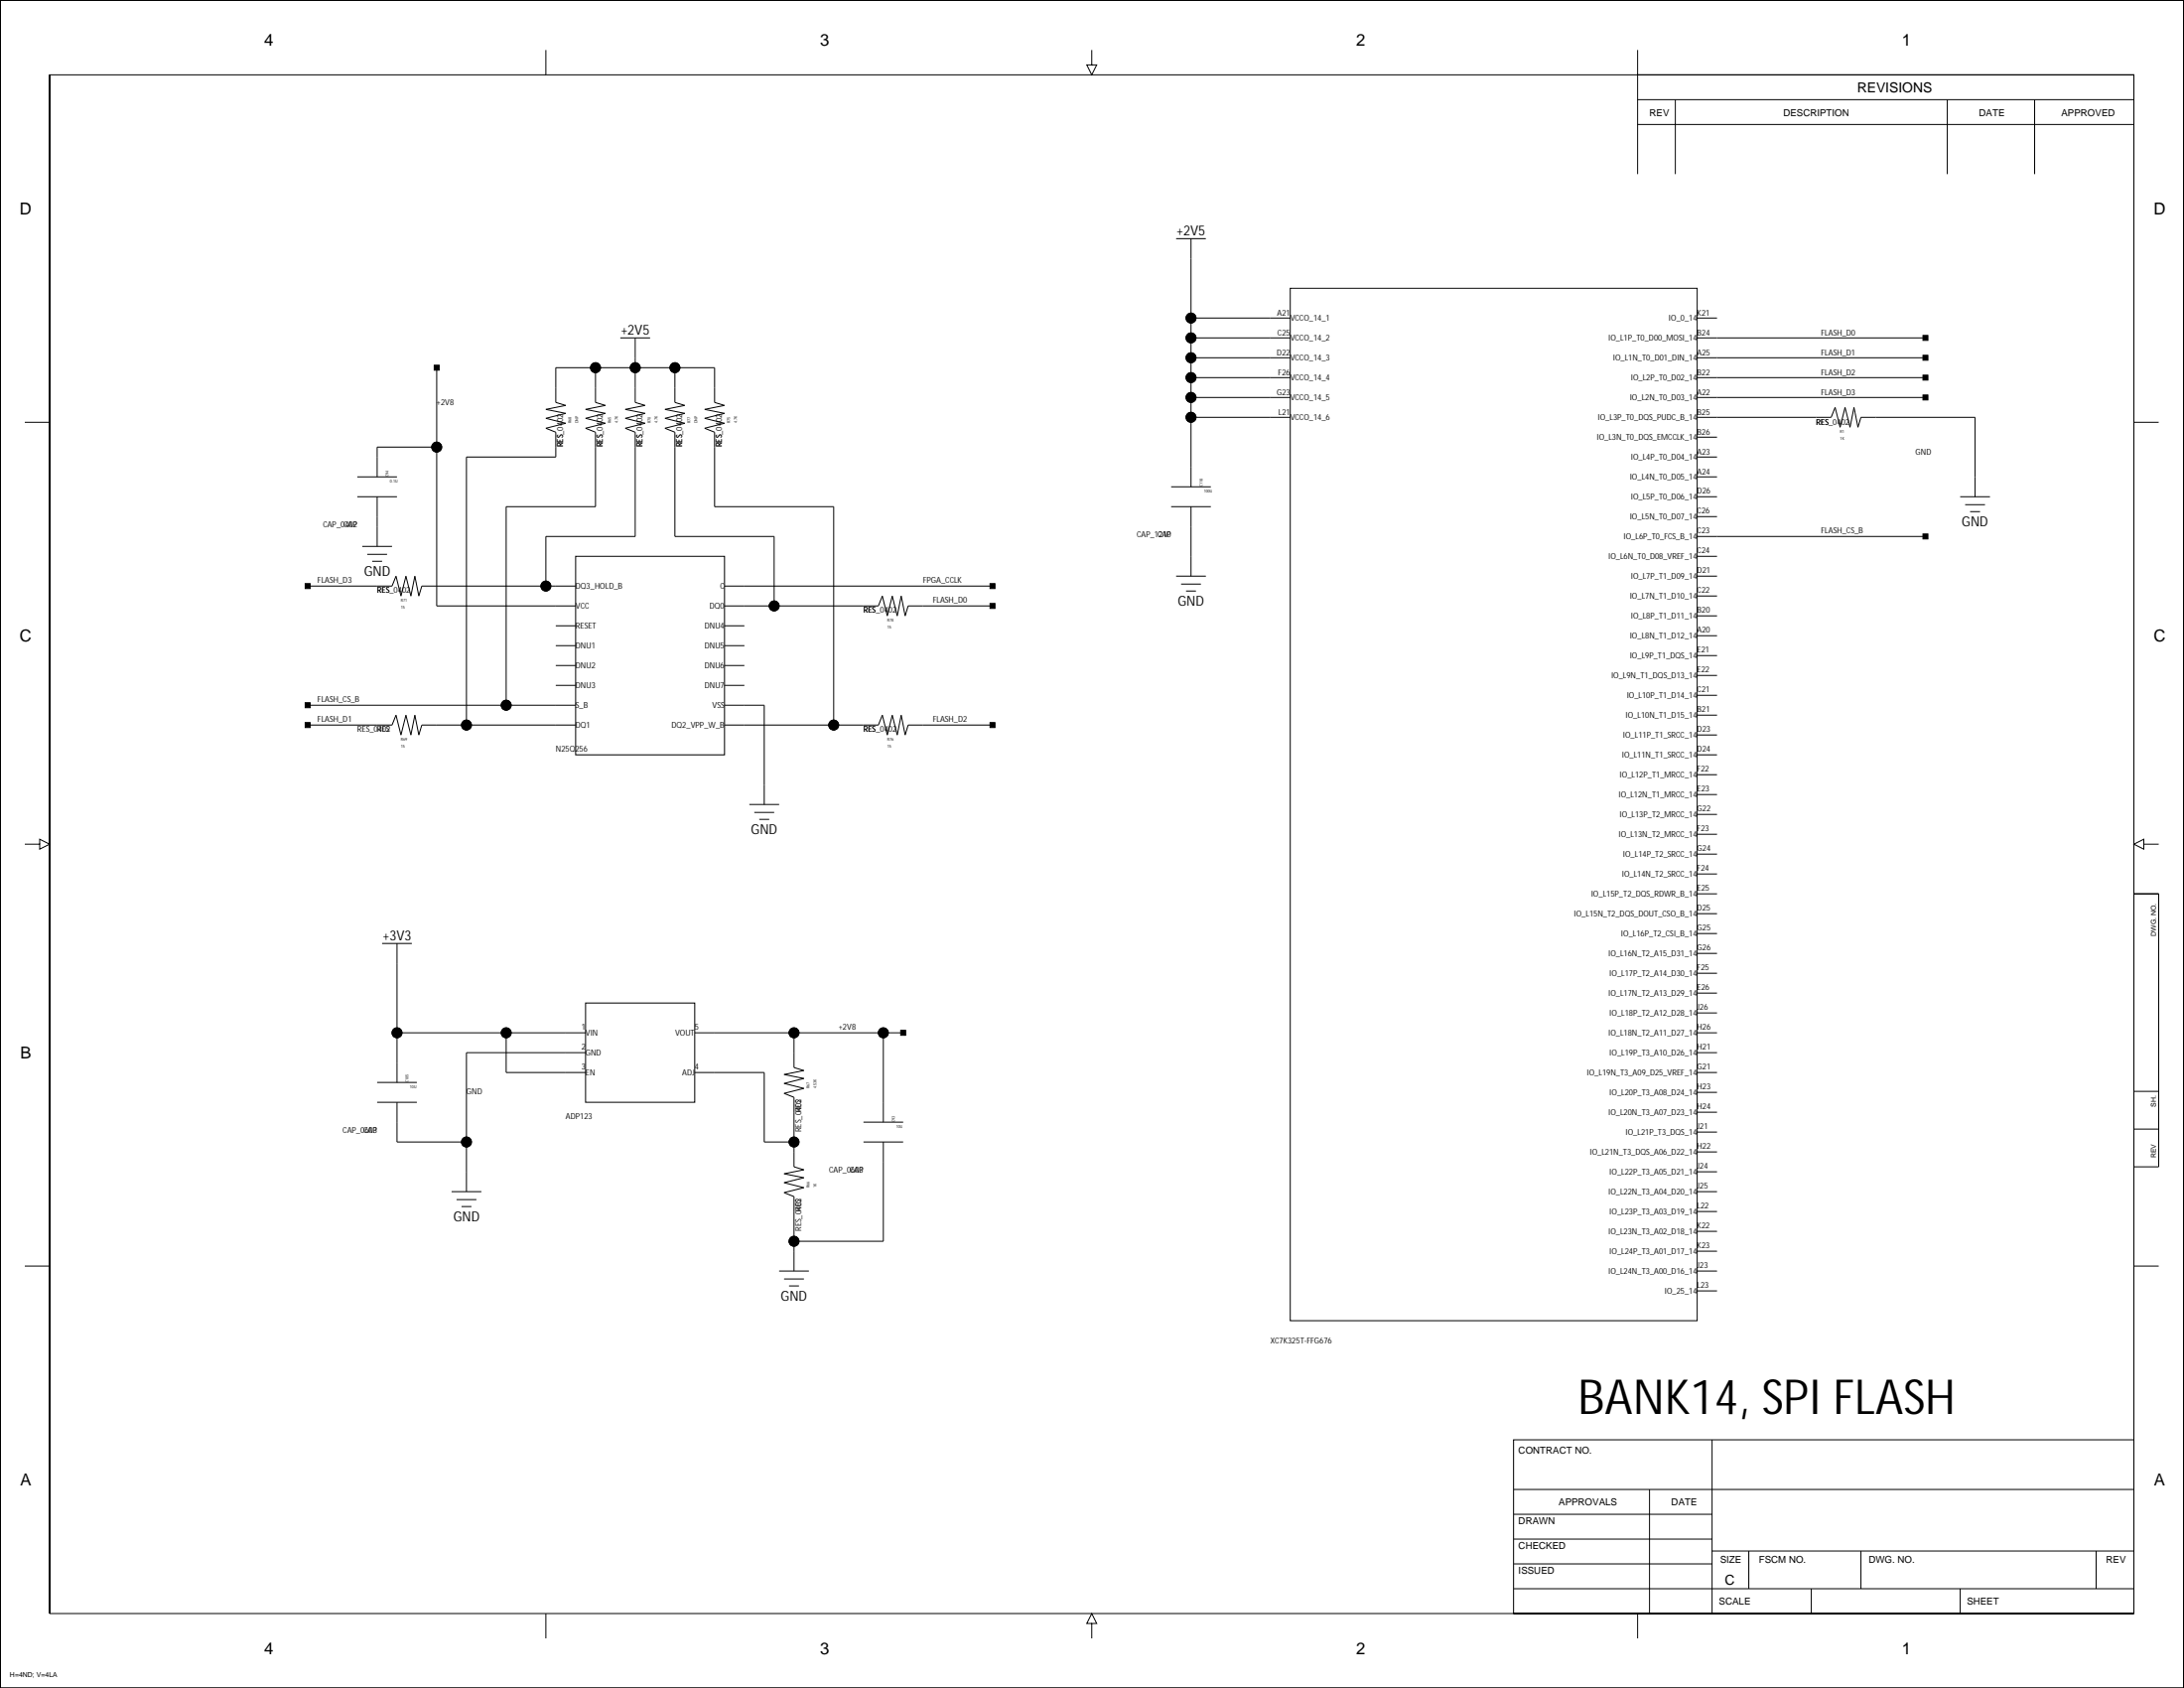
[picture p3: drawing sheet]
<svg xmlns="http://www.w3.org/2000/svg" width="559mm" height="432mm" viewBox="0 0 559 432" stroke-linecap="round" stroke-linejoin="round" font-family="sans-serif">
<g fill="none" stroke="#000" stroke-width=".25">
<path d="M0 .1h558.7v431.7h-558.7zM0 .1v431.7v-431.7h558.7v431.7h-558.7M12.7 19.1v393.7v-393.7h533.3v393.7h-533.3M139.7 12.8v6.3M279.3 12.8v3.8h-1.2l1.2 2.5 1.3-2.5h-1.3M419 19.1h127v25.4M419 12.8v31.7M419 31.8h127M419 25.5h127M428.7 25.5v19M498.2 25.5v19M520.6 25.5v19"/>
<path d="M300.9 61h7.6M304.7 61v63.5M330.1 73.7h104.1v264.1h-104.1zM111.7 94.1v60.9h35.6M152.4 94.1v8.8l2.5 .8-5.1 1 5.1 1-5.1 1.3 5.1 1.3-5.1 1.2 2.6 1.1v19h-22.9v50.8M158.7 86.4h7.6M162.5 86.4v16.5l2.6 .8-5.1 1 5.1 1-5.1 1.3 5.1 1.3-5.1 1.2 2.5 1.1v26.6h-22.8v12.7M172.7 94.1v8.8l2.5 .8-5.1 1 5.1 1-5.1 1.3 5.1 1.3-5.1 1.2 2.6 1.1v26.6h25.4v17.8M304.7 81.4h25.4M304.7 86.4h25.4M304.7 91.5h25.4M304.7 96.6h25.4"/>
<path d="M434.2 81.4h5.1M434.2 86.4h58.4M434.2 91.5h58.4M434.2 96.6h58.4M6.3 108h6.4M111.7 114.4h-15.2v7.6M304.7 101.7h25.4M304.7 106.8h25.4M434.2 101.7h58.4M434.2 106.8h34.3l1-2.6 1.3 5.1 1.3-5.1 1.2 5.1 1.1-5.1 1 5.1 .7-2.5h29.2v20.3M434.2 111.8h5.1M434.2 116.9h5.1"/>
<path d="M546 108h6.3M91.4 122h10.2M91.4 127.1h10.2M92.7 139.8h7.6M96.5 127.1v12.7M299.7 124.5h10.1M299.7 129.6h10.1M304.7 129.6v17.8M434.2 122h5.1M434.2 127.1h5.1M434.2 132.1h5.1M434.2 137.2h58.4"/>
<path d="M501.5 127.1h7.7M502.8 129.1h5.1M504.1 130.9h2.5M78.7 149.9h21.6l1-2.5 1.3 5.1 1.3-5.1 1.2 5.1 1-5.1 1.1 5.1 .7-2.6h39.4M94 141.8h5M95.2 143.6h2.6M147.3 142.3h38.1v50.8h-38.1zM185.4 149.9h68.5M185.4 155h39.3l1.1-2.5 1.2 5 1.3-5 1.3 5 1-5 1 5 .8-2.5h21.5M300.9 147.4h7.6M302.2 149.4h5.1M303.5 151.2h2.5"/>
<path d="M434.2 142.3h5.1M434.2 147.4h5.1M434.2 152.5h5.1M434.2 157.5h5.1M142.2 160.1h5.1M142.2 165.2h5.1M142.2 170.2h5.1M142.2 175.3h5.1M185.4 160.1h5.1M185.4 165.2h5.1M185.4 170.2h5.1M185.4 175.3h5.1"/>
<path d="M434.2 162.6h5.1M434.2 167.7h5.1M434.2 172.8h5.1M434.2 177.9h5.1M78.7 185.5h21.6l1-2.6 1.3 5.1 1.3-5.1 1.2 5.1 1-5.1 1.1 5.1 .7-2.5h39.4M78.7 180.4h68.6M119.4 185.5v-68.6h22.8v-6.3l-2.5-1.1 5-1.2-5-1.3 5-1.3-5-1 5-1-2.5-.8v-8.8h40.6v8.8l2.6 .8-5.1 1 5.1 1-5.1 1.3 5.1 1.3-5.1 1.2 2.5 1.1v19h30.5v55.9M185.4 180.4h10.1v25.4M185.4 185.5h39.3l1.1-2.6 1.2 5.1 1.3-5.1 1.3 5.1 1-5.1 1 5.1 .8-2.5h21.5M434.2 182.9h5.1M434.2 188h5.1M434.2 193.1h5.1"/>
<path d="M434.2 198.2h5.1M6.3 215.9h3.9v1.3l2.5-1.3-2.5-1.2v1.2M191.7 205.8h7.6M193 207.8h5.1M194.3 209.6h2.5M434.2 203.3h5.1M434.2 208.3h5.1M434.2 213.4h5.1M434.2 218.5h5.1M548.5 215.9v1.3l-2.5-1.3 2.5-1.2v1.2h3.8M434.2 223.6h5.1M434.2 228.6h5.1"/>
<path d="M434.2 233.7h5.1M434.2 238.8h5.1M546 228.6h6.3v69.9h-6.3zM546 228.6h6.3M97.8 241.3h7.6M101.6 241.3v35.6M149.8 256.6h28v25.4h-28zM434.2 243.9h5.1M434.2 249h5.1M434.2 254h5.1M434.2 259.1h5.1M96.5 276.9h10.2"/>
<path d="M101.6 264.2h48.2M129.5 264.2v10.2h20.3M149.8 269.3h-30.4v35.5M177.8 264.2h53.3M177.8 274.4h17.7v17.7h7.7M203.2 264.2v8.9l2.5 .7-5.1 1.1 5.1 1-5.1 1.2 5.1 1.3-5.1 1.3 2.6 1v17.8l2.5 .7-5.1 1.1 5.1 1-5.1 1.2 5.1 1.3-5.1 1.3 2.6 1v19M226 264.2v22.9M434.2 264.2h5.1M434.2 269.3h5.1M434.2 274.4h5.1M434.2 279.4h5.1M546 279.2h6.3"/>
<path d="M96.5 282h10.2M101.6 282v10.1h17.8M220.9 292.1h10.2M220.9 287.1h10.2M226 292.1v25.4h-22.8M434.2 284.5h5.1M434.2 289.6h5.1M434.2 294.7h5.1M434.2 299.7h5.1M546 288.8h6.3M115.5 304.8h7.7M116.8 306.9h5.1"/>
<path d="M118.1 308.6h2.5M434.2 304.8h5.1M434.2 309.9h5.1M434.2 315h5.1M6.3 323.9h6.4M199.3 325.1h7.7M200.6 327.2h5.1M201.9 329h2.5M434.2 320.1h5.1M434.2 325.1h5.1M434.2 330.2h5.1M546 323.9h6.3"/>
<path d="M438.1 368.3v44.5M387.3 381h158.7M387.3 393.7h50.8M387.3 387.4h50.8M422.1 381v31.8M438.1 396.8h107.9M447.4 396.8v9.6M476.1 396.8v9.6M536.3 396.8v9.6M139.7 412.8v6.3M279.3 415.3h-1.2l1.2-2.5 1.3 2.5h-1.3v3.8M387.3 412.8h158.7h-158.7v-44.5h158.7v44.5"/>
<path d="M387.3 406.4h158.7M387.3 400.1h50.8M419 412.8v6.3M463.4 406.4v6.4M501.5 406.4v6.4"/>
<circle cx="152.4" cy="94.1" r="1.27"/>
<circle cx="162.5" cy="94.1" r="1.27"/>
<circle cx="172.7" cy="94.1" r="1.27"/>
<circle cx="304.7" cy="96.6" r="1.27"/>
<circle cx="304.7" cy="86.4" r="1.27"/>
<circle cx="304.7" cy="81.4" r="1.27"/>
<circle cx="304.7" cy="91.5" r="1.27"/>
<circle cx="111.7" cy="114.4" r="1.27"/>
<circle cx="304.7" cy="101.7" r="1.27"/>
<circle cx="304.7" cy="106.8" r="1.27"/>
<circle cx="139.7" cy="149.9" r="1.27"/>
<circle cx="198.1" cy="155" r="1.27"/>
<circle cx="119.4" cy="185.5" r="1.27"/>
<circle cx="129.5" cy="180.4" r="1.27"/>
<circle cx="213.3" cy="185.5" r="1.27"/>
<circle cx="101.6" cy="264.2" r="1.27"/>
<circle cx="129.5" cy="264.2" r="1.27"/>
<circle cx="203.2" cy="264.2" r="1.27"/>
<circle cx="226" cy="264.2" r="1.27"/>
<circle cx="119.4" cy="292.1" r="1.27"/>
<circle cx="203.2" cy="292.1" r="1.27"/>
<circle cx="203.2" cy="317.5" r="1.27"/>
</g>
<g fill="#000" stroke="#000" stroke-width=".25">
<path d="M111.1 93.4h1.3v1.3h-1.3z" fill-rule="evenodd"/>
<path d="M492 85.8h1.3v1.3h-1.3z" fill-rule="evenodd"/>
<path d="M492 96h1.3v1.2h-1.3z" fill-rule="evenodd"/>
<path d="M492 90.9h1.3v1.3h-1.3z" fill-rule="evenodd"/>
<path d="M492 101h1.3v1.3h-1.3z" fill-rule="evenodd"/>
<path d="M492 136.6h1.3v1.3h-1.3z" fill-rule="evenodd"/>
<path d="M78.1 149.3h1.3v1.3h-1.3z" fill-rule="evenodd"/>
<path d="M253.3 149.3h1.3v1.3h-1.3z" fill-rule="evenodd"/>
<path d="M253.3 154.4h1.3v1.2h-1.3z" fill-rule="evenodd"/>
<path d="M78.1 179.8h1.3v1.2h-1.3z" fill-rule="evenodd"/>
<path d="M78.1 184.8h1.3v1.3h-1.3z" fill-rule="evenodd"/>
<path d="M253.3 184.8h1.3v1.3h-1.3z" fill-rule="evenodd"/>
<path d="M230.5 263.6h1.2v1.2h-1.2z" fill-rule="evenodd"/>
<circle cx="152.4" cy="94.1" r="1.27"/>
<circle cx="162.5" cy="94.1" r="1.27"/>
<circle cx="172.7" cy="94.1" r="1.27"/>
<circle cx="304.7" cy="96.6" r="1.27"/>
<circle cx="304.7" cy="86.4" r="1.27"/>
<circle cx="304.7" cy="81.4" r="1.27"/>
<circle cx="304.7" cy="91.5" r="1.27"/>
<circle cx="111.7" cy="114.4" r="1.27"/>
<circle cx="304.7" cy="101.7" r="1.27"/>
<circle cx="304.7" cy="106.8" r="1.27"/>
<circle cx="139.7" cy="149.9" r="1.27"/>
<circle cx="198.1" cy="155" r="1.27"/>
<circle cx="119.4" cy="185.5" r="1.27"/>
<circle cx="129.5" cy="180.4" r="1.27"/>
<circle cx="213.3" cy="185.5" r="1.27"/>
<circle cx="101.6" cy="264.2" r="1.27"/>
<circle cx="129.5" cy="264.2" r="1.27"/>
<circle cx="203.2" cy="264.2" r="1.27"/>
<circle cx="226" cy="264.2" r="1.27"/>
<circle cx="119.4" cy="292.1" r="1.27"/>
<circle cx="203.2" cy="292.1" r="1.27"/>
<circle cx="203.2" cy="317.5" r="1.27"/>
</g>
<text font-size="12.3" x="403.8" y="361.7">BANK14, SPI FLASH</text>
<g font-size="4.2">
<text x="67.6" y="11.8">4</text>
<text x="209.8" y="11.8">3</text>
<text x="347" y="11.8">2</text>
<text x="486.6" y="11.8">1</text>
<text x="5.1" y="54.9">D</text>
<text x="551" y="54.9">D</text>
<text x="5.1" y="164.1">C</text>
<text x="551" y="164.1">C</text>
<text x="5.2" y="270.8">B</text>
<text x="5.2" y="380">A</text>
<text x="551.2" y="380">A</text>
<text x="67.6" y="423.2">4</text>
<text x="209.8" y="423.2">3</text>
<text x="347" y="423.2">2</text>
<text x="486.6" y="423.2">1</text>
</g>
<g font-size="3.5">
<text x="475.2" y="23.7">REVISIONS</text>
<text x="301" y="60.2">+2V5</text>
<text x="158.8" y="85.6">+2V5</text>
<text x="502" y="134.6">GND</text>
<text x="93.1" y="147.3">GND</text>
<text x="301.4" y="154.9">GND</text>
<text x="192.2" y="213.3">GND</text>
<text x="97.9" y="240.5">+3V3</text>
<text x="116" y="312.4">GND</text>
<text x="199.8" y="332.7">GND</text>
<text x="441.4" y="405.4">C</text>
</g>
<g font-size="2.5">
<text x="422.1" y="29.7">REV</text>
<text x="456.3" y="29.7">DESCRIPTION</text>
<text x="506.4" y="29.7">DATE</text>
<text x="527.4" y="29.7">APPROVED</text>
<text x="388.5" y="371.7">CONTRACT NO.</text>
<text x="388.5" y="389.8">DRAWN</text>
<text x="398.8" y="384.9">APPROVALS</text>
<text x="427.6" y="384.9">DATE</text>
<text x="388.5" y="396.1">CHECKED</text>
<text x="440.1" y="399.7">SIZE</text>
<text x="450" y="399.7">FSCM NO.</text>
<text x="478.1" y="399.7">DWG. NO.</text>
<text x="538.9" y="399.7">REV</text>
<text x="388.5" y="402.5">ISSUED</text>
<text x="439.8" y="410.3">SCALE</text>
<text x="503.3" y="410.3">SHEET</text>
</g>
<g font-size="2.1">
<text x="326.8" y="80.7">A21</text>
<text x="330.1" y="82.1">VCCO_14_1</text>
<text x="427" y="82.1">IO_0_14</text>
<text x="434.2" y="80.7">K21</text>
<text x="326.9" y="85.7">C25</text>
<text x="330.1" y="87.1">VCCO_14_2</text>
<text x="411.5" y="87.1">IO_L1P_T0_D00_MOSI_14</text>
<text x="434.2" y="85.7">B24</text>
<text x="466" y="85.7">FLASH_D0</text>
<text x="326.7" y="90.8">D22</text>
<text x="327" y="95.9">F26</text>
<text x="330.1" y="92.2">VCCO_14_3</text>
<text x="412.7" y="92.2">IO_L1N_T0_D01_DIN_14</text>
<text x="434.2" y="95.9">B22</text>
<text x="434.2" y="90.8">A25</text>
<text x="466" y="95.9">FLASH_D2</text>
<text x="466" y="90.8">FLASH_D1</text>
<text x="326.7" y="101">G23</text>
<text x="330.1" y="97.3">VCCO_14_4</text>
<text x="417.3" y="97.3">IO_L2P_T0_D02_14</text>
<text x="434.2" y="101">A22</text>
<text x="466" y="101">FLASH_D3</text>
<text x="111.7" y="103.5">+2V8</text>
<text x="327.1" y="106">L21</text>
<text x="330.1" y="102.4">VCCO_14_5</text>
<text x="330.1" y="107.5">VCCO_14_6</text>
<text x="408.8" y="107.5">IO_L3P_T0_DQS_PUDC_B_14</text>
<text x="417" y="102.4">IO_L2N_T0_D03_14</text>
<text x="434.2" y="106">B25</text>
<text x="408.6" y="112.5">IO_L3N_T0_DQS_EMCCLK_14</text>
<text x="434.2" y="111.1">B26</text>
<text x="464.7" y="108.6">RES_0402</text>
<text x="464.7" y="108.6">RES</text>
<text x="144" y="114.4" transform="rotate(-90 144 114.4)">RES_0402</text>
<text x="154.2" y="114.4" transform="rotate(-90 154.2 114.4)">RES_0402</text>
<text x="154.2" y="114.4" transform="rotate(-90 154.2 114.4)">RES</text>
<text x="164.4" y="114.4" transform="rotate(-90 164.4 114.4)">RES_0402</text>
<text x="174.5" y="114.4" transform="rotate(-90 174.5 114.4)">RES_0402</text>
<text x="174.5" y="114.4" transform="rotate(-90 174.5 114.4)">RES</text>
<text x="184.7" y="114.4" transform="rotate(-90 184.7 114.4)">RES_0402</text>
<text x="184.7" y="114.4" transform="rotate(-90 184.7 114.4)">RES</text>
<text x="417.3" y="117.6">IO_L4P_T0_D04_14</text>
<text x="434.2" y="116.2">A23</text>
<text x="490.1" y="116.2">GND</text>
<text x="417" y="122.7">IO_L4N_T0_D05_14</text>
<text x="434.2" y="121.3">A24</text>
<text x="417.3" y="127.8">IO_L5P_T0_D06_14</text>
<text x="434.2" y="131.4">C26</text>
<text x="434.2" y="126.4">D26</text>
<text x="82.6" y="135">CAP_0402</text>
<text x="87.9" y="135">CAP</text>
<text x="290.9" y="137.5">CAP_1210</text>
<text x="296.2" y="137.5">CAP</text>
<text x="415.4" y="137.9">IO_L6P_T0_FCS_B_14</text>
<text x="417" y="132.9">IO_L5N_T0_D07_14</text>
<text x="434.2" y="136.5">C23</text>
<text x="466" y="136.5">FLASH_CS_B</text>
<text x="411.5" y="143">IO_L6N_T0_D08_VREF_14</text>
<text x="434.2" y="141.6">C24</text>
<text x="81.3" y="149.2">FLASH_D3</text>
<text x="236.2" y="149.2">FPGA_CCLK</text>
<text x="417.3" y="148.1">IO_L7P_T1_D09_14</text>
<text x="434.2" y="146.7">D21</text>
<text x="96.5" y="151.8">RES_0402</text>
<text x="147.3" y="150.6">DQ3_HOLD_B</text>
<text x="147.3" y="155.7">VCC</text>
<text x="181.6" y="155.7">DQ0</text>
<text x="184.3" y="150.6">C</text>
<text x="238.7" y="154.3">FLASH_D0</text>
<text x="417" y="153.2">IO_L7N_T1_D10_14</text>
<text x="434.2" y="151.8">C22</text>
<text x="147.3" y="160.8">RESET</text>
<text x="180.3" y="160.8">DNU4</text>
<text x="220.9" y="156.8">RES_0402</text>
<text x="220.9" y="156.8">RES</text>
<text x="417.3" y="158.2">IO_L8P_T1_D11_14</text>
<text x="434.2" y="161.9">A20</text>
<text x="434.2" y="156.8">B20</text>
<text x="147.3" y="165.9">DNU1</text>
<text x="180.3" y="165.9">DNU5</text>
<text x="417" y="163.3">IO_L8N_T1_D12_14</text>
<text x="434.2" y="167">E21</text>
<text x="147.3" y="170.9">DNU2</text>
<text x="180.3" y="170.9">DNU6</text>
<text x="412.3" y="173.5">IO_L9N_T1_DQS_D13_14</text>
<text x="417" y="168.4">IO_L9P_T1_DQS_14</text>
<text x="434.2" y="172.1">E22</text>
<text x="81.3" y="179.7">FLASH_CS_B</text>
<text x="147.3" y="176">DNU3</text>
<text x="180.3" y="176">DNU7</text>
<text x="416.2" y="178.6">IO_L10P_T1_D14_14</text>
<text x="434.2" y="177.2">C21</text>
<text x="81.3" y="184.8">FLASH_D1</text>
<text x="147.3" y="181.1">S_B</text>
<text x="182.2" y="181.1">VSS</text>
<text x="238.7" y="184.8">FLASH_D2</text>
<text x="416" y="183.6">IO_L10N_T1_D15_14</text>
<text x="434.2" y="182.2">B21</text>
<text x="91.4" y="187.3">RES_0402</text>
<text x="96.5" y="187.3">RES</text>
<text x="147.3" y="186.2">DQ1</text>
<text x="171.8" y="186.2">DQ2_VPP_W_B</text>
<text x="220.9" y="187.3">RES_0402</text>
<text x="415.3" y="188.7">IO_L11P_T1_SRCC_14</text>
<text x="434.2" y="187.3">D23</text>
<text x="142.2" y="192.4">N25Q256</text>
<text x="415" y="193.8">IO_L11N_T1_SRCC_14</text>
<text x="434.2" y="197.5">F22</text>
<text x="434.2" y="192.4">D24</text>
<text x="414.2" y="204">IO_L12N_T1_MRCC_14</text>
<text x="414.4" y="198.9">IO_L12P_T1_MRCC_14</text>
<text x="434.2" y="202.5">E23</text>
<text x="414.4" y="209">IO_L13P_T2_MRCC_14</text>
<text x="434.2" y="207.6">G22</text>
<text x="414.2" y="214.1">IO_L13N_T2_MRCC_14</text>
<text x="434.2" y="212.7">F23</text>
<text x="415.3" y="219.2">IO_L14P_T2_SRCC_14</text>
<text x="434.2" y="217.8">G24</text>
<text x="415" y="224.3">IO_L14N_T2_SRCC_14</text>
<text x="434.2" y="227.9">E25</text>
<text x="434.2" y="222.9">F24</text>
<text x="407.1" y="229.4">IO_L15P_T2_DQS_RDWR_B_14</text>
<text x="434.2" y="233">D25</text>
<text x="402.7" y="234.4">IO_L15N_T2_DQS_DOUT_CSO_B_14</text>
<text x="414.8" y="239.5">IO_L16P_T2_CSI_B_14</text>
<text x="434.2" y="238.1">G25</text>
<text x="411.5" y="244.6">IO_L16N_T2_A15_D31_14</text>
<text x="434.2" y="243.2">G26</text>
<text x="411.8" y="249.7">IO_L17P_T2_A14_D30_14</text>
<text x="434.2" y="248.3">F25</text>
<text x="411.5" y="254.7">IO_L17N_T2_A13_D29_14</text>
<text x="434.2" y="253.3">E26</text>
<text x="148.8" y="263.5">1</text>
<text x="177.8" y="263.5">5</text>
<text x="214.6" y="263.5">+2V8</text>
<text x="411.8" y="259.8">IO_L18P_T2_A12_D28_14</text>
<text x="434.2" y="263.5">H26</text>
<text x="434.2" y="258.4">J26</text>
<text x="148.8" y="268.6">2</text>
<text x="149.8" y="264.9">VIN</text>
<text x="149.8" y="270">GND</text>
<text x="172.7" y="264.9">VOUT</text>
<text x="411.5" y="264.9">IO_L18N_T2_A11_D27_14</text>
<text x="411.8" y="270">IO_L19P_T3_A10_D26_14</text>
<text x="434.2" y="268.6">H21</text>
<text x="148.8" y="273.7">3</text>
<text x="149.8" y="275.1">EN</text>
<text x="174.6" y="275.1">ADJ</text>
<text x="177.8" y="273.7">4</text>
<text x="406" y="275.1">IO_L19N_T3_A09_D25_VREF_14</text>
<text x="434.2" y="273.7">G21</text>
<text x="119.4" y="280">GND</text>
<text x="411.8" y="280.1">IO_L20P_T3_A08_D24_14</text>
<text x="434.2" y="278.7">H23</text>
<text x="144.7" y="286.3">ADP123</text>
<text x="205" y="284.5" transform="rotate(-90 205 284.5)">RES</text>
<text x="411.5" y="285.2">IO_L20N_T3_A07_D23_14</text>
<text x="434.2" y="283.8">H24</text>
<text x="87.7" y="289.9">CAP_0603</text>
<text x="93" y="289.9">CAP</text>
<text x="205" y="289.6" transform="rotate(-90 205 289.6)">RES_0402</text>
<text x="415.9" y="290.3">IO_L21P_T3_DQS_14</text>
<text x="434.2" y="294">H22</text>
<text x="434.2" y="288.9">J21</text>
<text x="406.8" y="295.4">IO_L21N_T3_DQS_A06_D22_14</text>
<text x="434.2" y="299">J24</text>
<text x="212.1" y="300">CAP_0603</text>
<text x="217.5" y="300">CAP</text>
<text x="411.5" y="305.5">IO_L22N_T3_A04_D20_14</text>
<text x="411.8" y="300.5">IO_L22P_T3_A05_D21_14</text>
<text x="434.2" y="304.1">J25</text>
<text x="205" y="309.9" transform="rotate(-90 205 309.9)">RES</text>
<text x="411.8" y="310.6">IO_L23P_T3_A03_D19_14</text>
<text x="434.2" y="309.2">L22</text>
<text x="205" y="315" transform="rotate(-90 205 315)">RES_0402</text>
<text x="411.5" y="315.7">IO_L23N_T3_A02_D18_14</text>
<text x="434.2" y="314.3">K22</text>
<text x="411.8" y="320.8">IO_L24P_T3_A01_D17_14</text>
<text x="434.2" y="319.4">K23</text>
<text x="411.5" y="325.8">IO_L24N_T3_A00_D16_14</text>
<text x="434.2" y="329.5">L23</text>
<text x="434.2" y="324.4">J23</text>
<text x="425.9" y="330.9">IO_25_14</text>
<text x="325" y="343.6">XC7K325T-FFG676</text>
</g>
<g font-size="1.8">
<text x="551.7" y="239.5" transform="rotate(-90 551.7 239.5)">DWG. NO.</text>
<text x="551.7" y="283.2" transform="rotate(-90 551.7 283.2)">SH.</text>
<text x="551.7" y="296.2" transform="rotate(-90 551.7 296.2)">REV</text>
<text x="2.5" y="428.9">H=4ND; V=4LA</text>
</g>
<g font-size="1.1">
<text x="146.2" y="108.3" transform="rotate(-90 146.2 108.3)">R68</text>
<text x="147.9" y="108.3" transform="rotate(-90 147.9 108.3)">DNP</text>
<text x="156.3" y="108.3" transform="rotate(-90 156.3 108.3)">R65</text>
<text x="158.1" y="108.3" transform="rotate(-90 158.1 108.3)">4.7K</text>
<text x="166.5" y="108.3" transform="rotate(-90 166.5 108.3)">R70</text>
<text x="168.3" y="108.3" transform="rotate(-90 168.3 108.3)">4.7K</text>
<text x="176.6" y="108.3" transform="rotate(-90 176.6 108.3)">R77</text>
<text x="178.4" y="108.3" transform="rotate(-90 178.4 108.3)">DNP</text>
<text x="186.8" y="108.3" transform="rotate(-90 186.8 108.3)">R75</text>
<text x="188.6" y="108.3" transform="rotate(-90 188.6 108.3)">4.7K</text>
<text x="470.8" y="112.5">1K</text>
<text x="470.8" y="110.7">R1</text>
<text x="99.4" y="122" transform="rotate(-90 99.4 122)">C94</text>
<text x="99.8" y="123.4">0.1U</text>
<text x="307.7" y="124.5" transform="rotate(-90 307.7 124.5)">C118</text>
<text x="308" y="125.9">100U</text>
<text x="102.6" y="153.9">R71</text>
<text x="102.6" y="155.7">15</text>
<text x="227" y="159">R78</text>
<text x="227" y="160.7">15</text>
<text x="102.6" y="189.4">R69</text>
<text x="102.6" y="191.2">15</text>
<text x="227" y="189.4">R76</text>
<text x="227" y="191.2">15</text>
<text x="104.5" y="276.9" transform="rotate(-90 104.5 276.9)">C105</text>
<text x="104.9" y="278.3">10U</text>
<text x="207.1" y="278.4" transform="rotate(-90 207.1 278.4)">R67</text>
<text x="208.9" y="278.4" transform="rotate(-90 208.9 278.4)">4.53K</text>
<text x="229" y="287.1" transform="rotate(-90 229 287.1)">C93</text>
<text x="229.3" y="288.5">10U</text>
<text x="207.1" y="303.8" transform="rotate(-90 207.1 303.8)">R66</text>
<text x="208.9" y="303.8" transform="rotate(-90 208.9 303.8)">1K</text>
</g>
</svg>
